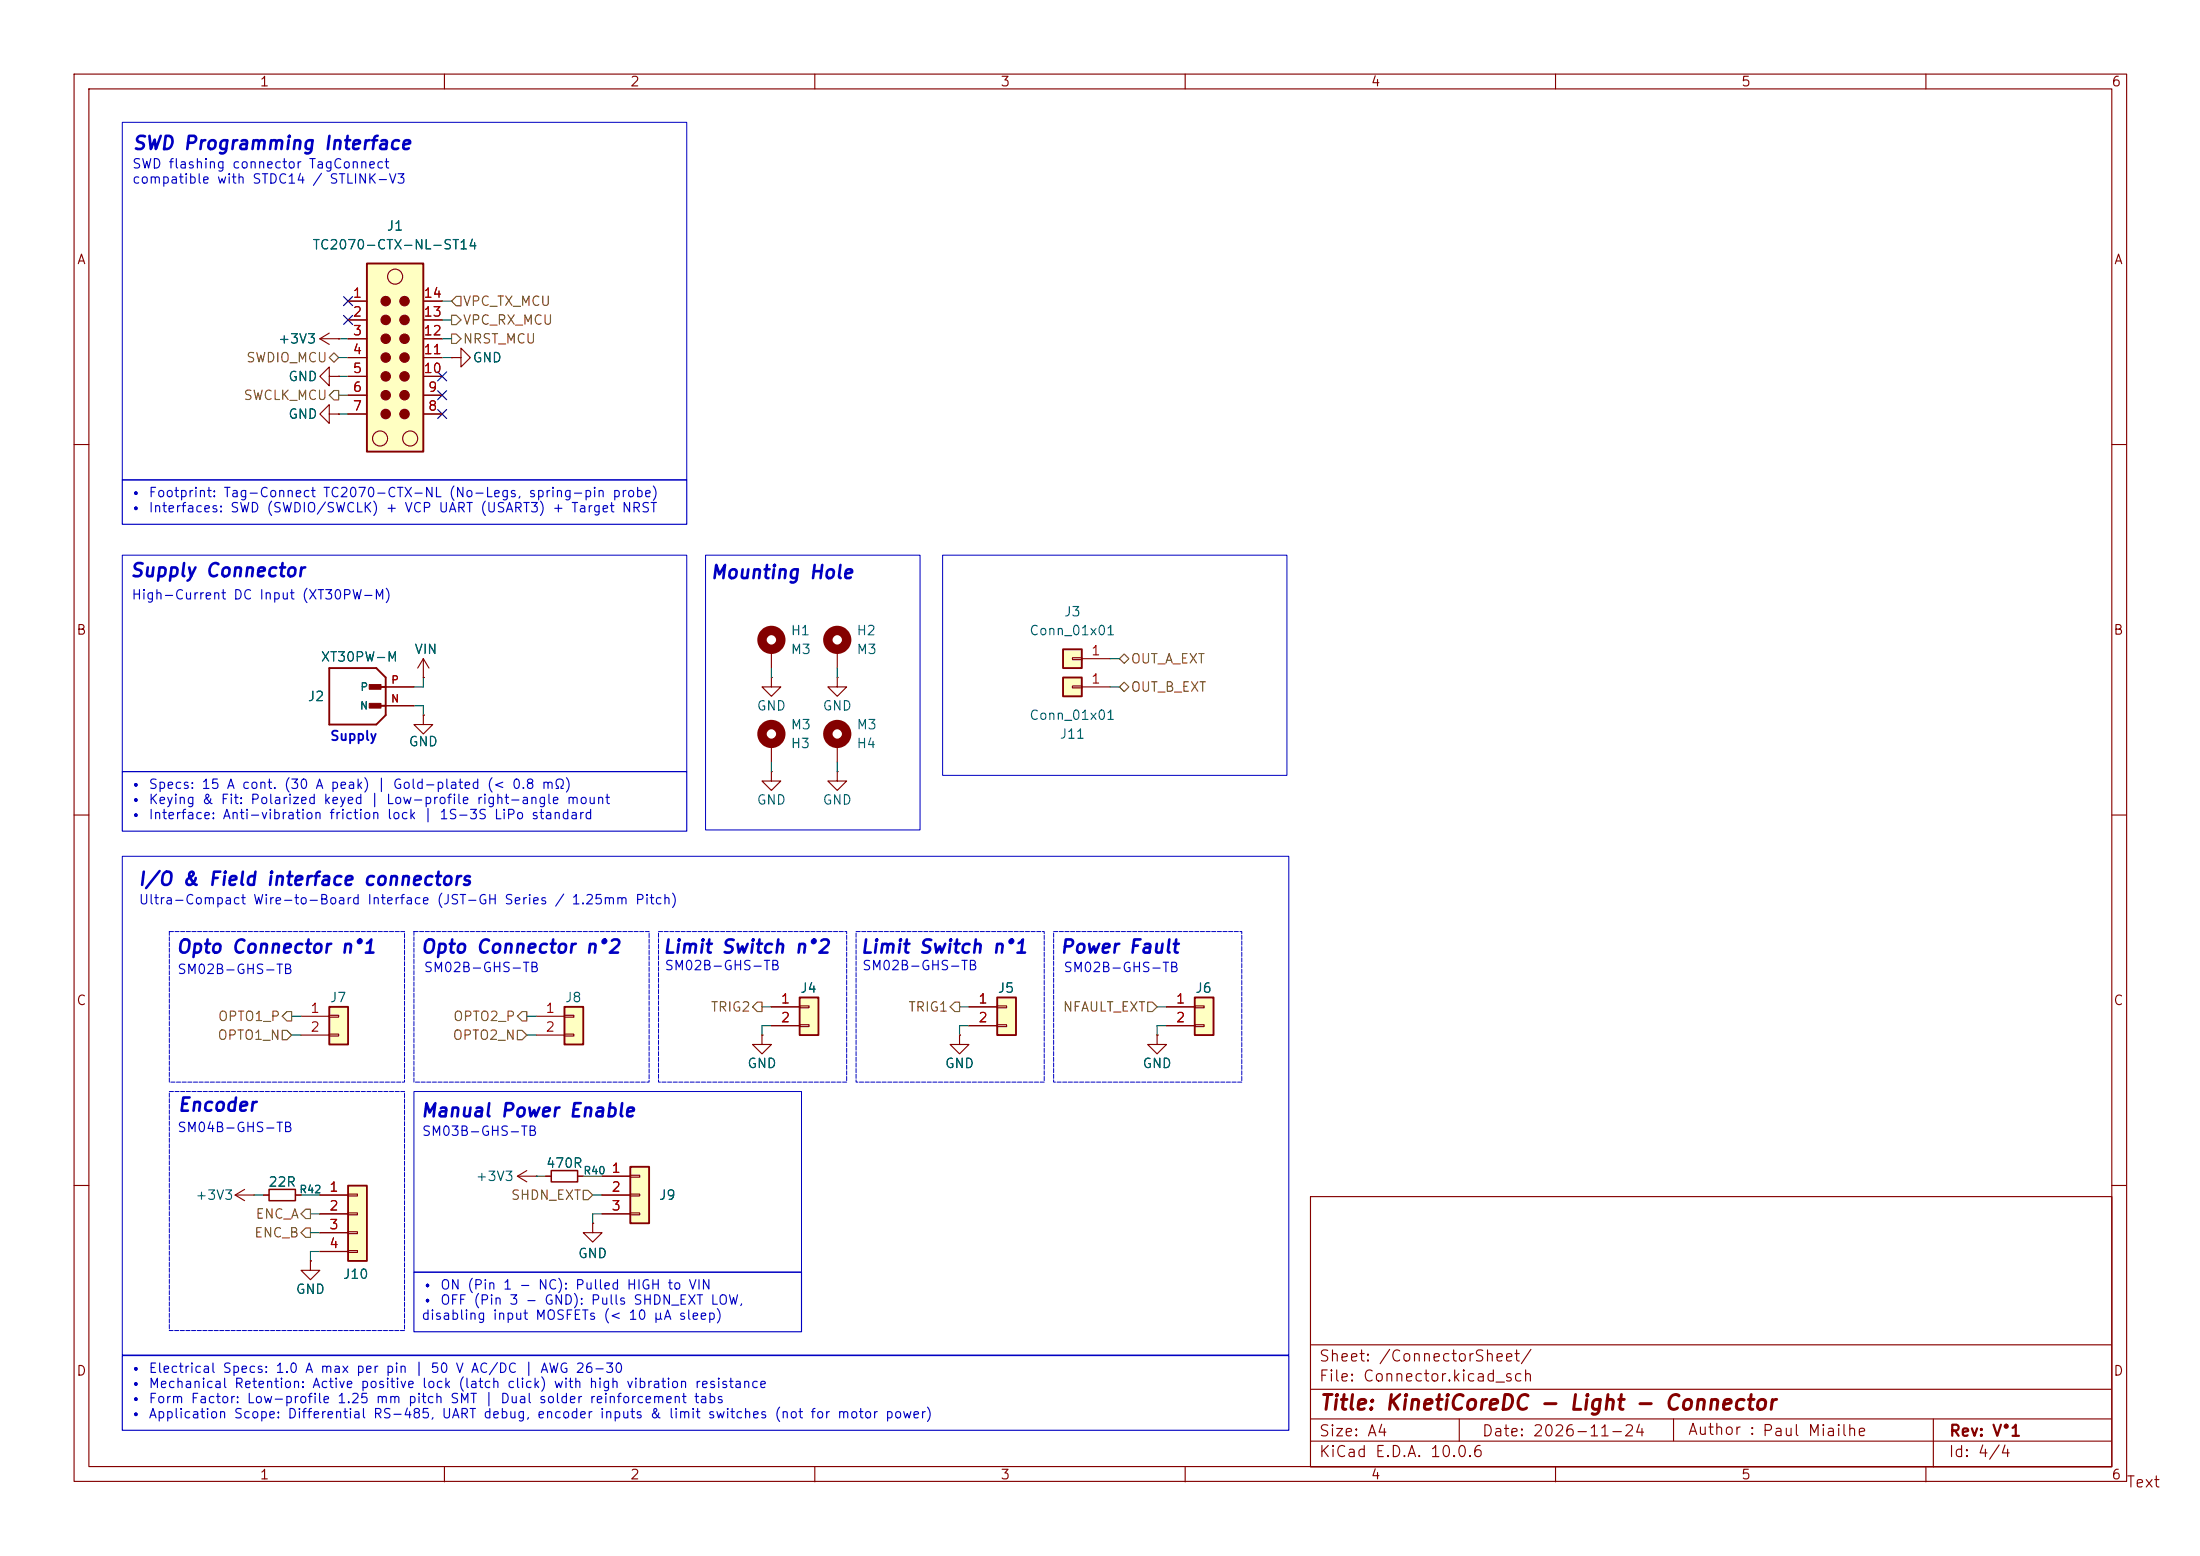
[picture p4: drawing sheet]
<svg xmlns="http://www.w3.org/2000/svg" width="297mm" height="210mm" viewBox="0 0 297 210" stroke-linecap="round" stroke-linejoin="round" font-family="sans-serif">
<g fill="none" stroke="#840000" stroke-width=".15">
<path d="M10 10h277.1v189.9h-277.1zM12 12h273.1v185.9h-273.1zM60 10v2M110 10v2M160 10v2M210 10v2M260 10v2M10 60h2M285.1 60h1.9M10 110h2M285.1 110h1.9M10 160h2"/>
<path d="M176.9 161.5h108.2v36.5h-108.2zM285.1 160h1.9M60 198v2M110 198v2M160 198v2M177 194.5h108M177 191.5h108M177 187.5h108M177 181.5h108M197 191.5v3M210 198v2M225.9 191.5v3"/>
<path d="M260 198v2M261 191.5v6.5"/>
</g>
<path d="M47 160h2.5v10.2h-2.5z" fill="#ffffc2"/>
<path d="M47 160h2.5v10.2h-2.5z" fill="none" stroke="#840000" stroke-width=".25"/>
<g fill="none" stroke="#840000" stroke-width=".15">
<path d="M44.4 50.8v-1.3l-1.2 1.3 1.2 1.3v-1.3h1.3M44.4 55.9v-1.3l-1.2 1.3 1.2 1.3v-1.3h1.3M45.7 50.8h.1M45.7 55.9h.1M61 48.3h1.2v-1.3l1.3 1.3-1.3 1.2v-1.2M61 48.3h.1M57.1 96.5v1.3h1.3l-1.3 1.3-1.2-1.3h1.2M57.1 96.5h.1M43.2 161.3h3.8M43.2 163.8h3.8M43.2 166.4h3.8M43.2 168.9h3.8"/>
<path d="M47 161.2h1.3v.2h-1.3zM47 163.7h1.3v.3h-1.3zM47 166.2h1.3v.3h-1.3zM47 168.8h1.3v.2h-1.3z"/>
</g>
<path d="M143.5 91.4h2.5v2.6h-2.5z" fill="#ffffc2"/>
<path d="M143.5 91.4h2.5v2.6h-2.5z" fill="none" stroke="#840000" stroke-width=".25"/>
<path d="M144.8 92.6h1.2v.2h-1.2zM146 92.7h3.9" fill="none" stroke="#840000" stroke-width=".15"/>
<path d="M161.3 134.6h2.5v5.1h-2.5z" fill="#ffffc2"/>
<path d="M161.3 134.6h2.5v5.1h-2.5z" fill="none" stroke="#840000" stroke-width=".25"/>
<g fill="none" stroke="#840000" stroke-width=".15">
<path d="M113 87.6v2.6M113 100.3v2.6M102.9 139.7v1.3h1.2l-1.2 1.2-1.3-1.2h1.3M102.9 139.7h.1M129.5 139.7v1.3h1.3l-1.3 1.2-1.2-1.2h1.2M129.5 139.7h.1M157.5 135.9h3.8M157.5 138.4h3.8M161.3 135.8h1.3v.2h-1.3zM161.3 138.3h1.3v.3h-1.3zM31.7 161.3l1.3 .8M31.7 161.3h2.6"/>
<path d="M33 160.5l-1.3 .8M34.3 161.3h.1M35.6 161.3h.7M39.9 161.3h.7"/>
</g>
<path d="M36.3 160.5h3.6v1.6h-3.6z" fill="none" stroke="#840000" stroke-width=".2"/>
<g fill="none" stroke="#840000" stroke-width="1.3">
<circle cx="113" cy="99.1" r="1.27"/>
<circle cx="113" cy="86.4" r="1.27"/>
</g>
<path d="M107.9 134.6h2.6v5.1h-2.6z" fill="#ffffc2"/>
<path d="M107.9 134.6h2.6v5.1h-2.6z" fill="none" stroke="#840000" stroke-width=".25"/>
<g fill="none" stroke="#840000" stroke-width=".15">
<path d="M104.1 100.3v2.6M113 104.1v1.3h1.3l-1.3 1.3-1.2-1.3h1.2M113 104.1h.1M104.1 135.9h3.8M104.1 138.4h3.8M107.9 135.8h1.3v.2h-1.3zM107.9 138.3h1.3v.3h-1.3zM69.8 158.8l1.3 .7M69.8 158.8h2.6M71.1 158l-1.3 .8M72.4 158.8h.1M73.7 158.8h.7"/>
<path d="M78 158.8h.7M80 165.1v1.3h-1.3l1.3 1.2 1.3-1.2h-1.3M80 165.1h.1"/>
</g>
<circle cx="104.1" cy="99.1" r="1.27" fill="none" stroke="#840000" stroke-width="1.3"/>
<path d="M74.4 158h3.6v1.5h-3.6z" fill="none" stroke="#840000" stroke-width=".2"/>
<path d="M85.1 157.5h2.5v7.6h-2.5z" fill="#ffffc2"/>
<path d="M85.1 157.5h2.5v7.6h-2.5z" fill="none" stroke="#840000" stroke-width=".25"/>
<path d="M81.3 158.8h3.8M85.1 158.6h1.3v.3h-1.3zM81.3 161.3h3.8M81.3 163.8h3.8M85.1 161.2h1.3v.2h-1.3zM85.1 163.7h1.3v.3h-1.3z" fill="none" stroke="#840000" stroke-width=".15"/>
<path d="M76.2 135.9h2.5v5.1h-2.5z" fill="#ffffc2"/>
<path d="M44.4 90.2h6.4l1.3 1.2v5.1l-1.3 1.3h-6.4zM50.2 92.7h1.9M50.2 95.3h1.9M76.2 135.9h2.5v5.1h-2.5z" fill="none" stroke="#840000" stroke-width=".25"/>
<g fill="none" stroke="#840000" stroke-width=".15">
<path d="M50.8 95.3h5.1M50.8 92.7h5.1M57.1 91.4h.1M57.1 88.9l-.7 1.3M57.1 88.9l.8 1.3M57.1 88.9v2.5M104.1 91.4v1.3h1.3l-1.3 1.3-1.2-1.3h1.2M104.1 91.4h.1M104.1 87.6v2.6M113 91.4v1.3h1.3l-1.3 1.3-1.2-1.3h1.2M113 91.4h.1M72.4 137.2h3.8"/>
<path d="M72.4 139.7h3.8M76.2 137h1.3v.3h-1.3zM76.2 139.6h1.3v.2h-1.3zM156.2 139.7v1.3h1.3l-1.3 1.2-1.3-1.2h1.3M156.2 139.7h.1M41.9 170.2v1.3h1.3l-1.3 1.2-1.3-1.2h1.3M41.9 170.2h.1"/>
</g>
<circle cx="104.1" cy="86.4" r="1.27" fill="none" stroke="#840000" stroke-width="1.3"/>
<g fill="#840000" stroke="#840000" stroke-width=".14">
<path d="M49.8 92.4h1.6v.6h-1.6z"/>
<path d="M49.8 94.9h1.6v.7h-1.6z"/>
</g>
<path d="M44.4 135.9h2.6v5.1h-2.6z" fill="#ffffc2"/>
<path d="M44.4 135.9h2.6v5.1h-2.6z" fill="none" stroke="#840000" stroke-width=".25"/>
<path d="M40.6 137.2h3.8M40.6 139.7h3.8M44.4 137h1.3v.3h-1.3zM44.4 139.6h1.3v.2h-1.3z" fill="none" stroke="#840000" stroke-width=".15"/>
<path d="M134.6 134.6h2.6v5.1h-2.6z" fill="#ffffc2"/>
<path d="M134.6 134.6h2.6v5.1h-2.6z" fill="none" stroke="#840000" stroke-width=".25"/>
<path d="M104.1 104.1v1.3h1.3l-1.3 1.3-1.2-1.3h1.2M104.1 104.1h.1M130.8 135.9h3.8M130.8 138.4h3.8M134.6 135.8h1.3v.2h-1.3zM134.6 138.3h1.3v.3h-1.3z" fill="none" stroke="#840000" stroke-width=".15"/>
<path d="M143.5 87.6h2.5v2.6h-2.5z" fill="#ffffc2"/>
<path d="M143.5 87.6h2.5v2.6h-2.5z" fill="none" stroke="#840000" stroke-width=".25"/>
<path d="M144.8 88.8h1.2v.2h-1.2zM146 88.9h3.9" fill="none" stroke="#840000" stroke-width=".15"/>
<path d="M49.5 35.6h7.6v25.4h-7.6z" fill="#ffffc2"/>
<path d="M49.5 35.6h7.6v25.4h-7.6z" fill="none" stroke="#840000" stroke-width=".25"/>
<g fill="none" stroke="#840000" stroke-width=".15">
<path d="M43.2 45.7h2.5M43.2 45.7l1.2 .8M44.4 45l-1.2 .7M45.7 45.7h.1M45.7 50.8h.1M45.7 55.9h.1M47 40.6h2.5M47 43.2h2.5M47 45.7h2.5M47 48.3h2.5M47 50.8h2.5M47 53.3h2.5"/>
<path d="M47 55.9h2.5M57.1 40.6h2.6M57.1 43.2h2.6M57.1 45.7h2.6M57.1 48.3h2.6M57.1 50.8h2.6M57.1 53.3h2.6M57.1 55.9h2.6M61 48.3h.1M50.8 95.3h5.1M50.8 92.7h5.1M57.1 96.5h.1"/>
<path d="M57.1 91.4h.1M102.9 139.7h.1M104.1 135.9h3.8M104.1 138.4h3.8M129.5 139.7h.1M130.8 135.9h3.8M130.8 138.4h3.8M156.2 139.7h.1M157.5 135.9h3.8M157.5 138.4h3.8M73.7 158.8h.7M78 158.8h.7"/>
<path d="M81.3 158.8h3.8M35.6 161.3h.7M39.9 161.3h.7M41.9 170.2h.1M43.2 161.3h3.8M43.2 163.8h3.8M43.2 166.4h3.8M43.2 168.9h3.8M80 165.1h.1M81.3 161.3h3.8M81.3 163.8h3.8"/>
<circle cx="53.3" cy="37.3" r="1.02"/>
<circle cx="51.3" cy="59.2" r="1.02"/>
<circle cx="55.4" cy="59.2" r="1.02"/>
</g>
<g fill="#840000" stroke="#840000" stroke-width=".15">
<circle cx="52.1" cy="40.6" r=".63"/>
<circle cx="52.1" cy="43.2" r=".63"/>
<circle cx="52.1" cy="45.7" r=".63"/>
<circle cx="52.1" cy="48.3" r=".63"/>
<circle cx="52.1" cy="50.8" r=".63"/>
<circle cx="52.1" cy="53.3" r=".63"/>
<circle cx="52.1" cy="55.9" r=".63"/>
<circle cx="54.6" cy="40.6" r=".63"/>
<circle cx="54.6" cy="43.2" r=".63"/>
<circle cx="54.6" cy="45.7" r=".63"/>
<circle cx="54.6" cy="48.3" r=".63"/>
<circle cx="54.6" cy="50.8" r=".63"/>
<circle cx="54.6" cy="53.3" r=".63"/>
<circle cx="54.6" cy="55.9" r=".63"/>
</g>
<g fill="none" stroke="#725600" stroke-width=".15">
<path d="M44.4 48.3l.7-.7 .6 .7-.6 .6zM44.4 53.3l.7-.6h.6v1.3h-.6zM61 42.5h.6l.6 .7-.6 .6h-.6zM61 45.1h.6l.6 .6-.6 .7h-.6zM61.6 40h.6v1.3h-.6l-.6-.7zM151.1 88.9l.7-.6 .6 .6-.6 .6zM151.1 92.7l.7-.6 .6 .6-.6 .6zM38.1 139.1h.6l.7 .6-.7 .6h-.6zM38.7 136.5h.7v1.3h-.7l-.6-.6zM69.8 139.1h.7l.6 .6-.6 .6h-.7zM69.8 137.2l.7-.7h.6v1.3h-.6zM101.6 135.9l.6-.6h.7v1.2h-.7z"/>
<path d="M128.9 135.3h.6v1.2h-.6l-.6-.6zM154.9 135.3h.7l.6 .6-.6 .6h-.7zM41.3 165.7h.6v1.3h-.6l-.7-.6zM41.3 163.2h.6v1.3h-.6l-.7-.7zM78.7 160.7h.7l.6 .6-.6 .6h-.7z"/>
</g>
<g fill="none" stroke="#009600" stroke-width=".15">
<path d="M45.7 53.3h1.3M45.7 50.8h1.3M45.7 48.3h1.3M45.7 45.7h1.3M45.7 55.9h1.3M59.7 43.2h1.3M59.7 48.3h1.3M59.7 45.7h1.3M59.7 40.6h1.3M55.9 95.3h1.2v1.2M57.1 91.4v1.3h-1.2M104.1 90.2v1.2"/>
<path d="M113 90.2v1.2M149.9 88.9h1.2M149.9 92.7h1.2M104.1 102.9v1.2M113 102.9v1.2M39.4 139.7h1.2M39.4 137.2h1.2M71.1 139.7h1.3M71.1 137.2h1.3M102.9 135.9h1.2M104.1 138.4h-1.2v1.3M129.5 135.9h1.3"/>
<path d="M130.8 138.4h-1.3v1.3M156.2 135.9h1.3M157.5 138.4h-1.3v1.3M72.4 158.8h1.3M78.7 158.8h2.6M34.3 161.3h1.3M40.6 161.3h2.6M41.9 163.8h1.3M41.9 166.4h1.3M43.2 168.9h-1.3v1.3M80 161.3h1.3M81.3 163.8h-1.3v1.3"/>
</g>
<path d="M46.4 40l1.2 1.2M46.4 42.6l1.2 1.2M47.6 40l-1.2 1.2M47.6 42.6l-1.2 1.2M59.1 55.3l1.2 1.2M59.1 50.2l1.2 1.2M59.1 52.7l1.2 1.2M60.3 55.3l-1.2 1.2M60.3 50.2l-1.2 1.2M60.3 52.7l-1.2 1.2" fill="none" stroke="#000084" stroke-width=".15"/>
<path d="M16.5 64.8h76.2v6h-76.2zM16.5 104.1h76.2v8.1h-76.2zM55.9 171.7h52.3v8h-52.3zM16.5 183h157.5v10h-157.5z" fill="none" stroke="#0000c2" stroke-width=".15"/>
<path d="M16.5 16.5h76.2v48.3h-76.2zM16.5 74.9h76.2v29.2h-76.2zM95.2 74.9h29v37.1h-29zM127.3 74.9h46.4v29.7h-46.4zM16.5 115.6h157.5v67.3h-157.5zM55.9 147.3h52.3v24.4h-52.3z" fill="none" stroke="#0000c2" stroke-width=".14"/>
<path d="M22.9 125.7h31.7v20.4h-31.7zM55.9 125.7h31.7v20.4h-31.7zM88.9 125.7h25.4v20.4h-25.4zM115.6 125.7h25.4v20.4h-25.4zM142.2 125.7h25.4v20.4h-25.4zM22.9 147.3h31.7v32.3h-31.7z" fill="none" stroke="#0000c2" stroke-width=".14" stroke-dasharray=".6 .2"/>
<text font-size="2" fill="#840000" x="178" y="190.8">Title: KinetiCoreDC - Light - Connector</text>
<g font-size="1.8" fill="#0000c2">
<text x="17.8" y="20.6">SWD Programming Interface</text>
<text x="17.4" y="78.3">Supply Connector</text>
<text x="95.8" y="78.6">Mounting Hole</text>
<text x="18.5" y="120">I/O &amp; Field interface connectors</text>
<text x="23.7" y="129.1">Opto Connector n°1</text>
<text x="56.7" y="129.1">Opto Connector n°2</text>
<text x="89.4" y="129.1">Limit Switch n°2</text>
<text x="116" y="129.1">Limit Switch n°1</text>
<text x="143" y="129.1">Power Fault</text>
<text x="23.9" y="150.4">Encoder</text>
<text x="56.7" y="151.2">Manual Power Enable</text>
</g>
<g font-size="1.5" fill="#840000">
<text x="178" y="184.1">Sheet: /ConnectorSheet/</text>
<text x="178" y="186.8">File: Connector.kicad_sch</text>
<text x="178" y="197">KiCad E.D.A. 10.0.6</text>
<text x="178" y="194.2">Size: A4</text>
<text x="200" y="194.2">Date: 2026-11-24</text>
<text x="227.8" y="194.1">Author : Paul Miailhe</text>
<text x="263" y="197">Id: 4/4</text>
<text x="263" y="194.2">Rev: V°1</text>
<text x="287" y="201.1">Text</text>
</g>
<g font-size="1.3" fill="#840000">
<text x="35" y="12">1</text>
<text x="85" y="12">2</text>
<text x="135" y="12">3</text>
<text x="185" y="12">4</text>
<text x="235" y="12">5</text>
<text x="285" y="12">6</text>
<text x="10.3" y="36">A</text>
<text x="285.3" y="36">A</text>
<text x="10.2" y="86">B</text>
<text x="285.2" y="86">B</text>
<text x="10.2" y="136">C</text>
<text x="285.2" y="136">C</text>
<text x="10.2" y="186">D</text>
<text x="285.2" y="186">D</text>
<text x="35" y="200">1</text>
<text x="85" y="200">2</text>
<text x="135" y="200">3</text>
<text x="185" y="200">4</text>
<text x="235" y="200">5</text>
<text x="285" y="200">6</text>
</g>
<g font-size="1.3" fill="#0000c2">
<text x="17.8" y="23.1">SWD flashing connector TagConnect</text>
<text x="17.8" y="25.1">compatible with STDC14 / STLINK-V3</text>
<text x="17.4" y="67.4">• Footprint: Tag-Connect TC2070-CTX-NL (No-Legs, spring-pin probe)</text>
<text x="17.4" y="69.5">• Interfaces: SWD (SWDIO/SWCLK) + VCP UART (USART3) + Target NRST</text>
<text x="17.7" y="81.2">High-Current DC Input (XT30PW-M)</text>
<text x="44.5" y="100.3">Supply</text>
<text x="17.4" y="106.8">• Specs: 15 A cont. (30 A peak) | Gold-plated (&lt; 0.8 mΩ)</text>
<text x="17.4" y="108.8">• Keying &amp; Fit: Polarized keyed | Low-profile right-angle mount</text>
<text x="17.4" y="110.9">• Interface: Anti-vibration friction lock | 1S-3S LiPo standard</text>
<text x="18.6" y="122.4">Ultra-Compact Wire-to-Board Interface (JST-GH Series / 1.25mm Pitch)</text>
<text x="23.8" y="131.8">SM02B-GHS-TB</text>
<text x="57.1" y="131.5">SM02B-GHS-TB</text>
<text x="89.6" y="131.3">SM02B-GHS-TB</text>
<text x="116.3" y="131.3">SM02B-GHS-TB</text>
<text x="143.5" y="131.5">SM02B-GHS-TB</text>
<text x="23.9" y="153.1">SM04B-GHS-TB</text>
<text x="56.9" y="153.6">SM03B-GHS-TB</text>
<text x="56.8" y="174.4">• ON (Pin 1 - NC): Pulled HIGH to VIN</text>
<text x="56.8" y="176.4">• OFF (Pin 3 - GND): Pulls SHDN_EXT LOW,</text>
<text x="56.8" y="178.5">disabling input MOSFETs (&lt; 10 µA sleep)</text>
<text x="17.4" y="185.6">• Electrical Specs: 1.0 A max per pin | 50 V AC/DC | AWG 26-30</text>
<text x="17.4" y="187.7">• Mechanical Retention: Active positive lock (latch click) with high vibration resistance</text>
<text x="17.4" y="189.7">• Form Factor: Low-profile 1.25 mm pitch SMT | Dual solder reinforcement tabs</text>
<text x="17.4" y="191.8">• Application Scope: Differential RS-485, UART debug, encoder inputs &amp; limit switches (not for motor power)</text>
</g>
<g font-size="1.3" fill="#006464">
<text x="42.1" y="34">TC2070-CTX-NL-ST14</text>
<text x="52.1" y="31.4">J1</text>
<text x="37.5" y="46.7">+3V3</text>
<text x="38.8" y="51.8">GND</text>
<text x="63.7" y="49.2">GND</text>
<text x="38.8" y="56.8">GND</text>
<text x="143.6" y="83.5">J3</text>
<text x="43.2" y="89.6">XT30PW-M</text>
<text x="55.9" y="88.6">VIN</text>
<text x="106.7" y="86.1">H1</text>
<text x="106.7" y="88.6">M3</text>
<text x="115.6" y="86.1">H2</text>
<text x="115.6" y="88.6">M3</text>
<text x="138.9" y="86.1">Conn_01x01</text>
<text x="41.5" y="94.9">J2</text>
<text x="55.1" y="101">GND</text>
<text x="102.1" y="96.2">GND</text>
<text x="106.7" y="101.3">H3</text>
<text x="106.7" y="98.8">M3</text>
<text x="111" y="96.2">GND</text>
<text x="115.6" y="101.3">H4</text>
<text x="115.6" y="98.8">M3</text>
<text x="138.9" y="97.5">Conn_01x01</text>
<text x="143" y="100">J11</text>
<text x="102.1" y="108.9">GND</text>
<text x="111" y="108.9">GND</text>
<text x="44.4" y="135.6">J7</text>
<text x="76.2" y="135.6">J8</text>
<text x="107.9" y="134.3">J4</text>
<text x="134.6" y="134.3">J5</text>
<text x="161.3" y="134.3">J6</text>
<text x="100.8" y="144.5">GND</text>
<text x="127.5" y="144.5">GND</text>
<text x="154.1" y="144.5">GND</text>
<text x="36.1" y="160.5">22R</text>
<text x="64.1" y="159.7">+3V3</text>
<text x="73.6" y="157.9">470R</text>
<text x="26.3" y="162.3">+3V3</text>
<text x="88.9" y="162.3">J9</text>
<text x="46.2" y="172.9">J10</text>
<text x="77.9" y="170.1">GND</text>
<text x="39.8" y="175">GND</text>
</g>
<g font-size="1.3" fill="#a90000">
<text x="47.5" y="40.5">1</text>
<text x="57.1" y="40.5">14</text>
<text x="47.5" y="43">2</text>
<text x="47.5" y="45.6">3</text>
<text x="57.1" y="45.6">12</text>
<text x="57.1" y="43">13</text>
<text x="47.5" y="48.1">4</text>
<text x="47.5" y="50.7">5</text>
<text x="47.5" y="53.2">6</text>
<text x="57.1" y="50.7">10</text>
<text x="57.1" y="48.1">11</text>
<text x="57.7" y="53.2">9</text>
<text x="47.5" y="55.7">7</text>
<text x="57.7" y="55.7">8</text>
<text x="147.2" y="88.8">1</text>
<text x="147.2" y="92.6">1</text>
<text x="41.8" y="137">1</text>
<text x="73.6" y="137">1</text>
<text x="105.3" y="135.8">1</text>
<text x="132" y="135.8">1</text>
<text x="158.7" y="135.8">1</text>
<text x="41.8" y="139.6">2</text>
<text x="73.6" y="139.6">2</text>
<text x="105.3" y="138.3">2</text>
<text x="132" y="138.3">2</text>
<text x="158.7" y="138.3">2</text>
<text x="44.4" y="161.2">1</text>
<text x="82.5" y="158.6">1</text>
<text x="82.5" y="161.2">2</text>
<text x="44.4" y="163.7">2</text>
<text x="44.4" y="166.2">3</text>
<text x="82.5" y="163.7">3</text>
<text x="44.4" y="168.8">4</text>
</g>
<g font-size="1.3" fill="#725600">
<text x="62.4" y="41.6">VPC_TX_MCU</text>
<text x="62.4" y="44.1">VPC_RX_MCU</text>
<text x="62.4" y="46.7">NRST_MCU</text>
<text x="33.1" y="49.2">SWDIO_MCU</text>
<text x="32.8" y="54.3">SWCLK_MCU</text>
<text x="152.6" y="89.9">OUT_A_EXT</text>
<text x="152.6" y="93.7">OUT_B_EXT</text>
<text x="95.9" y="136.9">TRIG2</text>
<text x="122.5" y="136.9">TRIG1</text>
<text x="143.4" y="136.9">NFAULT_EXT</text>
<text x="29.3" y="140.7">OPTO1_N</text>
<text x="29.3" y="138.1">OPTO1_P</text>
<text x="61" y="140.7">OPTO2_N</text>
<text x="61.1" y="138.1">OPTO2_P</text>
<text x="34.2" y="167.3">ENC_B</text>
<text x="34.4" y="164.8">ENC_A</text>
<text x="68.9" y="162.3">SHDN_EXT</text>
</g>
<g font-size="1" fill="#006464">
<text x="48.6" y="93.5">P</text>
<text x="48.5" y="96">N</text>
<text x="40.3" y="161.3">R42</text>
<text x="78.7" y="158.8">R40</text>
</g>
<g font-size="1" fill="#a90000">
<text x="52.7" y="95.1">N</text>
<text x="52.7" y="92.5">P</text>
</g>
</svg>
